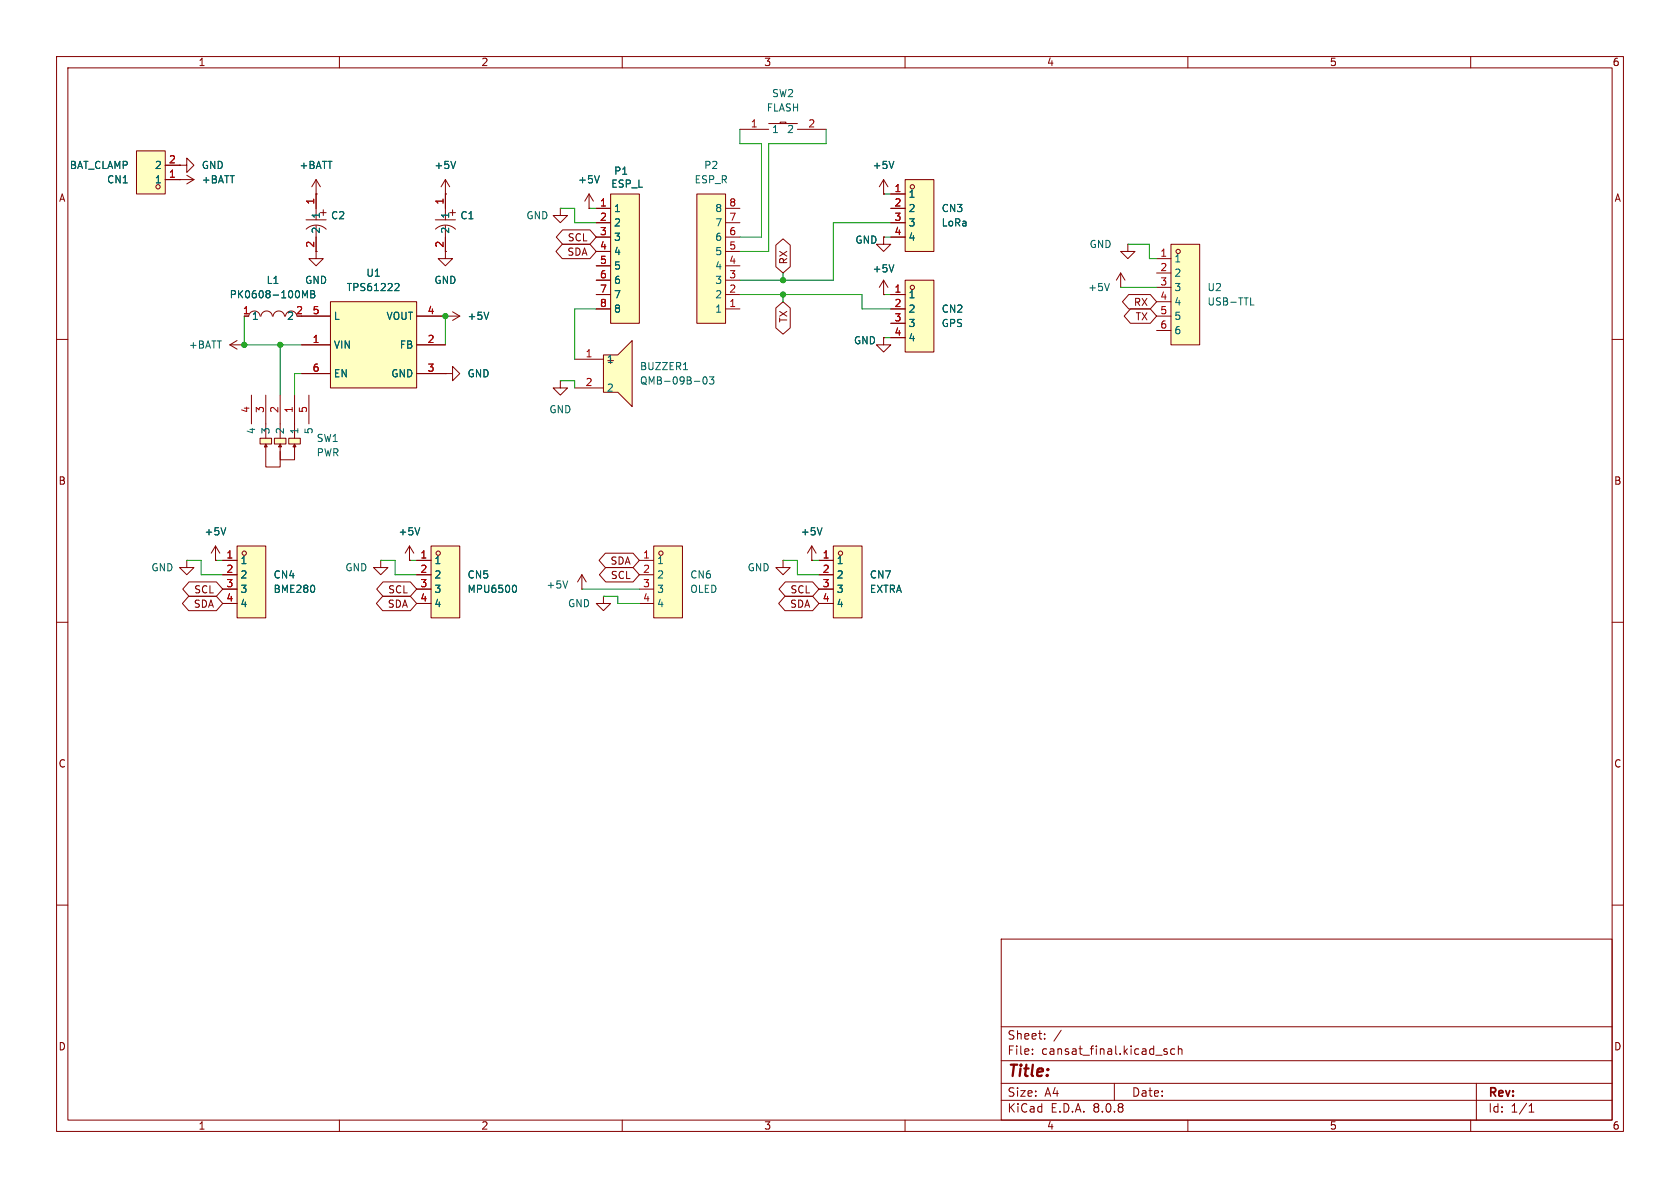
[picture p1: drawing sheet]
<svg xmlns="http://www.w3.org/2000/svg" width="297mm" height="210mm" viewBox="0 0 297 210" stroke-linecap="round" stroke-linejoin="round" font-family="sans-serif">
<g fill="none" stroke="#840000" stroke-width=".18">
<path d="M10 10h277v190h-277zM12 12h273v186h-273zM60 10v2M110 10v2M160 10v2M210 10v2M260 10v2M10 60h2M285 60h2M10 110h2M285 110h2M10 160h2"/>
<path d="M177 166h108v32h-108zM285 160h2M60 198v2M110 198v2M160 198v2M177 194.5h108M177 191.5h108M177 187.5h108M177 181.5h108M182.5 186.3v.1M182.5 185.5v.1M184.7 183.6v.1"/>
<path d="M184.7 182.8v.1M187.6 182.1l-1.3 2M197 191.5v3M206.3 185.5l-.3-.1-.3 .2 .1 .2 .5 .2v.3h-.6M207.7 185.5l-.5-.1-.2 .3v.4l.1 .2h.6M208.3 185.5l.2-.1 .4 .1 .1 .9M208.3 184.9v1.5M210 198v2M260 198v2M261 191.5v6.5M270.3 196.6h.9M270.3 195.5l.4-.4v1.5"/>
</g>
<g fill="#ffffc2">
<path d="M51.1 77.5h2v1h-2z"/>
<path d="M48.5 77.5h2.1v1h-2.1z"/>
<path d="M52.1 78.5l.2 .5h-.5z"/>
<path d="M49.5 78.5l.3 .5h-.5z"/>
<path d="M47 78.5l.2 .5h-.5z"/>
<path d="M46 77.5h2v1h-2z"/>
</g>
<g fill="none" stroke="#840000" stroke-width=".18">
<path d="M44 55.9a1.01 1.01 0 0 1 1-.9 1.01 1.01 0 0 1 1 .9M46.1 55.9a1.01 1.01 0 0 1 1-.9 1.01 1.01 0 0 1 1.1 .9M48.3 55.9a1.01 1.01 0 0 1 1-.9 1.01 1.01 0 0 1 1 .9M50.5 55.9a1.01 1.01 0 0 1 1-.9 1.01 1.01 0 0 1 1 .9M44.4 69.9v5M46 77.5h2v1h-2zM47 78.7v3.9h2.5v-2.8M47 78.5l.2 .5h-.5zM47 69.9v7.6M48.5 77.5h2.1v1h-2.1zM49.5 78.5v2.8h2.6v-2.6M49.5 78.5l.3 .5h-.5z"/>
<path d="M49.5 69.9v7.6M51.1 77.5h2v1h-2zM52.1 78.5l.2 .5h-.5zM52.1 69.9v7.6M54.6 69.9v5M72.4 99.1h.1M72.4 96.5l-.8 1.3M72.4 96.5v2.6M72.4 96.5l.8 1.3"/>
</g>
<path d="M53.5 51.4l.4 .9 .4-.9v1.2M54.9 51.4h.5l.2 .2-.2 .4 .2 .1 .1 .3-.3 .2h-.5zM54.9 52h.5M74.2 93.3l-.4 1.3" fill="none" stroke="#006464" stroke-width=".18"/>
<path d="M58.4 53.3h15.3v15.3h-15.3z" fill="#ffffc2"/>
<path d="M53.3 55.9h5.1M58.4 53.3h15.3v15.3h-15.3zM73.7 55.9h5M40.6 61h2.6M40.6 61l1.3 .7M41.9 60.2l-1.3 .8M43.2 61h.1M53.3 61h5.1M53.3 66h5.1M73.7 61h5M73.7 66h5" fill="none" stroke="#840000" stroke-width=".18"/>
<path d="M70 50.1l.4 .1 .1 .3-.7 .9h.7" fill="none" stroke="#006464" stroke-width=".18"/>
<path d="M41.9 96.5h5.1v12.7h-5.1z" fill="#ffffc2"/>
<g fill="none" stroke="#840000" stroke-width=".18">
<path d="M39.4 99.1h2.5M41.9 96.5h5.1v12.7h-5.1zM67.3 99.1v1.2h1.3l-1.3 1.3-1.3-1.3h1.3M67.3 99.1h.1M39.4 101.6h2.5M39.4 104.1h2.5M39.4 106.7h2.5"/>
<circle cx="43.2" cy="97.8" r=".38"/>
</g>
<path d="M55.6 103.7v.8" fill="none" stroke="#006464" stroke-width=".18"/>
<path d="M115.6 96.5h5v12.7h-5z" fill="#ffffc2"/>
<g fill="none" stroke="#840000" stroke-width=".18">
<path d="M113 99.1h2.6M115.6 96.5h5v12.7h-5zM113 101.6h2.6M113 104.1h2.6M113 106.7h2.6"/>
<circle cx="116.8" cy="97.8" r=".38"/>
</g>
<path d="M107.9 34.3h5.1v22.9h-5.1z" fill="#ffffc2"/>
<g fill="none" stroke="#840000" stroke-width=".18">
<path d="M104.1 36.8h.1M104.1 34.3l-.7 1.3M104.1 34.3v2.5M104.1 34.3l.8 1.3M105.4 36.8h2.5M105.4 39.4h2.5M107.9 34.3h5.1v22.9h-5.1zM105.4 41.9h2.5M105.4 44.5h2.5M105.4 47h2.5M105.4 49.5h2.5M105.4 52.1h2.5"/>
<path d="M105.4 54.6h2.5"/>
</g>
<path d="M106 31.1l-.5 1.2" fill="none" stroke="#006464" stroke-width=".18"/>
<path d="M123.2 34.3h5.1v22.9h-5.1z" fill="#ffffc2"/>
<g fill="none" stroke="#840000" stroke-width=".18">
<path d="M31.7 29.2h1.3v-1.3l1.3 1.3-1.3 1.3v-1.3M31.7 29.2h.1M31.7 31.8h.1M31.7 31.8h2.6M33 31l1.3 .8M34.3 31.8l-1.3 .7M54.1 38.9h3.6M55.9 39.9v5.8h1.2l-1.2 1.3-1.3-1.3h1.3M55.9 34.3v4.6M56.6 37.6h1.1M57.1 37.1v1M78.7 34.3h.1"/>
<path d="M78.7 31.8l-.7 1.2M78.7 31.8v2.5M78.7 31.8l.8 1.2M123.2 34.3h5.1v22.9h-5.1zM128.3 39.4h2.5M128.3 36.8h2.5M130.8 22.9h5.1M135.9 21.8h5.1M137.9 21.8v-.2h1v.2M141 22.9h5M54.1 40.5a2.54 2.54 0 0 1 3.6 0M78.7 44.5v1.2h1.3l-1.3 1.3-1.2-1.3h1.2"/>
<path d="M128.3 54.6h2.5M128.3 52.1h2.5M128.3 49.5h2.5M128.3 47h2.5M128.3 44.5h2.5M128.3 41.9h2.5M33 99.1v1.2h1.3l-1.3 1.3-1.3-1.3h1.3M33 99.1h.1M38.1 99.1h.1M38.1 96.5l-.8 1.3M38.1 96.5v2.6M38.1 96.5l.8 1.3"/>
</g>
<path d="M80.6 28.5l-.5 1.3M39.9 93.3l-.4 1.3" fill="none" stroke="#006464" stroke-width=".18"/>
<path d="M24.1 26.7h5.1v7.6h-5.1z" fill="#ffffc2"/>
<g fill="none" stroke="#840000" stroke-width=".18">
<path d="M24.1 26.7h5.1v7.6h-5.1zM29.2 31.8h2.5M29.2 29.2h2.5M55.9 34.3h.1M55.9 31.8l-.8 1.2M55.9 31.8v2.5M55.9 31.8l.7 1.2M198.1 50.8h.1M198.1 48.3l-.7 1.2M198.1 48.3v2.5M198.1 48.3l.8 1.2M199.4 43.2v1.3h1.3l-1.3 1.2-1.3-1.2h1.3"/>
<path d="M199.4 43.2h.1"/>
<circle cx="27.9" cy="33" r=".38"/>
</g>
<path d="M196.1 50.1l-.4 1.3" fill="none" stroke="#006464" stroke-width=".18"/>
<path d="M160 31.8h5.1v12.7h-5.1z" fill="#ffffc2"/>
<g fill="none" stroke="#840000" stroke-width=".18">
<path d="M157.5 34.3h2.5M157.5 36.8h2.5M157.5 39.4h2.5M160 31.8h5.1v12.7h-5.1zM156.2 52.1h.1M156.2 49.5l-.8 1.3M156.2 49.5v2.6M156.2 49.5l.8 1.3M157.5 41.9h2.5"/>
<circle cx="161.3" cy="33" r=".38"/>
</g>
<path d="M158 46.8l-.4 1.3" fill="none" stroke="#006464" stroke-width=".18"/>
<path d="M160 49.5h5.1v12.7h-5.1z" fill="#ffffc2"/>
<g fill="none" stroke="#840000" stroke-width=".18">
<path d="M156.2 59.7v1.3h1.3l-1.3 1.2-1.3-1.2h1.3M156.2 59.7h.1M157.5 52.1h2.5M157.5 54.6h2.5M157.5 57.2h2.5M157.5 59.7h2.5M160 49.5h5.1v12.7h-5.1z"/>
<circle cx="161.3" cy="50.8" r=".38"/>
</g>
<path d="M207 43.2h5.1v17.8h-5.1z" fill="#ffffc2"/>
<g fill="none" stroke="#840000" stroke-width=".18">
<path d="M156.2 34.3h.1M156.2 31.8l-.8 1.2M156.2 31.8v2.5M156.2 31.8l.8 1.2M156.2 41.9v1.3h1.3l-1.3 1.3-1.3-1.3h1.3M156.2 41.9h.1M204.5 45.7h2.5M204.5 48.3h2.5M204.5 50.8h2.5M204.5 53.3h2.5M204.5 55.9h2.5M204.5 58.4h2.5"/>
<path d="M207 43.2h5.1v17.8h-5.1z"/>
<circle cx="208.3" cy="44.5" r=".38"/>
</g>
<path d="M158 28.5l-.4 1.3M221.1 53.9h.6" fill="none" stroke="#006464" stroke-width=".18"/>
<path d="M76.2 96.5h5.1v12.7h-5.1z" fill="#ffffc2"/>
<g fill="none" stroke="#840000" stroke-width=".18">
<path d="M77 38.9h3.5M78.7 34.3v4.6M78.7 39.9v4.6M79.5 37.6h1M80 37.1v1M77 40.5a2.54 2.54 0 0 1 3.5 0M99.1 67.3v1.3h1.2l-1.2 1.3-1.3-1.3h1.3M99.1 67.3h.1M73.7 99.1h2.5M76.2 96.5h5.1v12.7h-5.1zM138.4 99.1v1.2h1.3l-1.3 1.3-1.2-1.3h1.2M138.4 99.1h.1"/>
<path d="M73.7 101.6h2.5M73.7 104.1h2.5M73.7 106.7h2.5M102.9 104.1h.1M102.9 101.6l-.8 1.3M102.9 101.6v2.5M102.9 101.6l.7 1.3M106.7 105.4v1.3h1.2l-1.2 1.3-1.3-1.3h1.3M106.7 105.4h.1"/>
<circle cx="77.5" cy="97.8" r=".38"/>
</g>
<path d="M90.9 103.4a.68 .68 0 0 1 .4 .7 .68 .68 0 0 1-.4 .6M100.4 102.7l-.5 1.3" fill="none" stroke="#006464" stroke-width=".18"/>
<path d="M106.7 62.7h2.5l2.6-2.5v11.7l-2.6-2.6h-2.5z" fill="#ffffc2"/>
<g fill="none" stroke="#840000" stroke-width=".18">
<path d="M99.1 36.8v1.3h1.2l-1.2 1.3-1.3-1.3h1.3M99.1 36.8h.1M78.7 55.9h.1M78.7 55.9h2.6M80 55.1l1.3 .8M81.3 55.9l-1.3 .7M78.7 66h1.3v-1.2l1.3 1.2-1.3 1.3v-1.3M78.7 66h.1M101.6 63.5h5.1M101.6 68.6h5.1M106.7 62.7h2.5l2.6-2.5v11.7l-2.6-2.6h-2.5zM107.4 63.8h1.1"/>
<path d="M143.5 99.1h.1M143.5 96.5l-.8 1.3M143.5 96.5v2.6M143.5 96.5l.8 1.3"/>
</g>
<path d="M86.4 55.2l-.4 1.3M120.8 65.3h.7M124.4 66.7l.2-.1a.68 .68 0 0 1 .4 .7 .68 .68 0 0 1-.4 .6l-.2-.1-.1-.4zM125.4 66.6h.8l-.4 .5 .3 .1v.6l-.1 .1-.6-.1M145.3 93.3l-.4 1.3" fill="none" stroke="#006464" stroke-width=".18"/>
<path d="M147.3 96.5h5.1v12.7h-5.1z" fill="#ffffc2"/>
<g fill="none" stroke="#840000" stroke-width=".18">
<path d="M29.2 31.8h2.5M29.2 29.2h2.5M31.7 29.2h.1M31.7 31.8h.1M55.9 34.3h.1M55.9 34.3v2.5M78.7 34.3h.1M78.7 34.3v2.5M104.1 36.8h.1M105.4 36.8h2.5M105.4 39.4h2.5M156.2 34.3h.1"/>
<path d="M157.5 36.8h2.5M157.5 39.4h2.5M157.5 34.3h2.5M53.3 55.9h5.1M55.9 41.9v2.6M73.7 55.9h5M78.7 55.9h.1M78.7 41.9v2.6M99.4 43.2h4.9l1.1 1.3-1.1 1.2h-4.9l-1.1-1.2zM99.5 40.6h4.8l1.1 1.3-1.1 1.3h-4.8l-1.2-1.3zM105.4 41.9h2.5M105.4 44.5h2.5"/>
<path d="M105.4 47h2.5M105.4 49.5h2.5M105.4 52.1h2.5M105.4 54.6h2.5M137.2 43.3l1.2-1.1 1.3 1.1v3.8l-1.3 1.2-1.2-1.2zM137.2 54.5l1.2-1.2 1.3 1.2v3.5l-1.3 1.1-1.2-1.1zM156.2 52.1h.1M156.2 59.7h.1M156.2 41.9h.1M157.5 41.9h2.5M157.5 52.1h2.5M157.5 54.6h2.5"/>
<path d="M157.5 57.2h2.5M157.5 59.7h2.5M199.5 52.1h3.9l1.1 1.2-1.1 1.3h-3.9l-1.1-1.3zM199.8 54.6h3.6l1.1 1.3-1.1 1.3h-3.6l-1.1-1.3zM53.3 61h5.1M53.3 66h5.1M73.7 61h5M73.7 66h5M78.7 66h.1M38.1 99.1h.1M39.4 99.1h2.5M72.4 99.1h.1"/>
<path d="M73.7 99.1h2.5M107 97.8h4.9l1.1 1.3-1.1 1.2h-4.9l-1.1-1.2zM143.5 99.1h.1M144.8 99.1h2.5M147.3 96.5h5.1v12.7h-5.1zM33.4 105.4h4.9l1.1 1.3-1.1 1.3h-4.9l-1.2-1.3zM33.4 102.9h4.9l1.1 1.2-1.1 1.3h-4.9l-1.1-1.3zM39.4 101.6h2.5M39.4 104.1h2.5M39.4 106.7h2.5M67.6 105.4h4.9l1.2 1.3-1.2 1.3h-4.9l-1.1-1.3zM67.7 102.9h4.8l1.2 1.2-1.2 1.3h-4.8l-1.1-1.3z"/>
<path d="M73.7 101.6h2.5M73.7 104.1h2.5M73.7 106.7h2.5M107.1 100.3h4.8l1.1 1.3-1.1 1.3h-4.8l-1.1-1.3zM138.8 105.4h4.9l1.1 1.3-1.1 1.3h-4.9l-1.1-1.3zM138.8 102.9h4.9l1.1 1.2-1.1 1.3h-4.9l-1.1-1.3zM144.8 101.6h2.5M144.8 104.1h2.5M144.8 106.7h2.5"/>
<circle cx="148.6" cy="97.8" r=".38"/>
</g>
<g fill="none" stroke="#009600" stroke-width=".18">
<path d="M99.1 36.8h2.5v2.6h3.8M104.1 36.8h1.3M130.8 22.9v2.5h3.8v16.5h-3.8M146 22.9v2.5h-10.1v19.1h-5.1M156.2 34.3h1.3M157.5 39.4h-10.2v10.1h-16.5M43.2 55.9v5.1h10.1M78.7 55.9v5.1M105.4 54.6h-3.8v8.9M130.8 52.1h21.6v2.5h5.1M138.4 48.3v1.2M138.4 52.1v1.2"/>
<path d="M156.2 52.1h1.3M156.2 41.9h1.3M156.2 59.7h1.3M198.1 50.8h6.4M199.4 43.2h3.8v2.5h1.3M49.5 61v8.9M53.3 66h-1.2v3.9M99.1 67.3h2.5v1.3M33 99.1h2.6v2.5h3.8M38.1 99.1h1.3M67.3 99.1h2.5v2.5h3.9M72.4 99.1h1.3"/>
<path d="M138.4 99.1h2.6v2.5h3.8M143.5 99.1h1.3M102.9 104.1h10.1M106.7 105.4h2.5v1.3h3.8"/>
</g>
<g fill="none" stroke="#006464" stroke-width=".18">
<path d="M80.6 28.5l-.5 1.3M106 31.1l-.5 1.2M158 28.5l-.4 1.3M53.5 51.4l.4 .9 .4-.9v1.2M54.9 51.4h.5l.2 .2-.2 .4 .2 .1 .1 .3-.3 .2h-.5zM54.9 52h.5M70 50.1l.4 .1 .1 .3-.7 .9h.7M86.4 55.2l-.4 1.3M158 46.8l-.4 1.3M39.9 93.3l-.4 1.3M74.2 93.3l-.4 1.3M145.3 93.3l-.4 1.3"/>
<path d="M55.6 103.7v.8M90.9 103.4a.68 .68 0 0 1 .4 .7 .68 .68 0 0 1-.4 .6"/>
</g>
<g fill="#009600" stroke="#009600" stroke-width=".18">
<circle cx="49.5" cy="61" r=".46"/>
<circle cx="43.2" cy="61" r=".46"/>
<circle cx="78.7" cy="55.9" r=".46"/>
<circle cx="138.4" cy="49.5" r=".46"/>
<circle cx="138.4" cy="52.1" r=".46"/>
</g>
<text font-size="2.8" fill="#840000" x="178" y="190.9">Title:</text>
<g font-size="2.1" fill="#840000">
<text x="178" y="184">Sheet:</text>
<text x="178" y="186.7">File:</text>
<text x="184.1" y="186.7">cansat_final.kicad_sch</text>
<text x="178" y="196.9">KiCad</text>
<text x="178" y="194.1">Size:</text>
<text x="184.7" y="194.1">A4</text>
<text x="185.7" y="196.9">E.D.A.</text>
<text x="193.3" y="196.9">8.0.8</text>
<text x="200" y="194.1">Date:</text>
<text x="263" y="194.3">Rev:</text>
<text x="263" y="196.9">Id:</text>
<text x="267.1" y="196.9">1/1</text>
</g>
<g font-size="1.8" fill="#840000">
<text x="35" y="11.9">1</text>
<text x="85" y="11.9">2</text>
<text x="135" y="11.9">3</text>
<text x="185" y="11.9">4</text>
<text x="235" y="11.9">5</text>
<text x="285" y="11.9">6</text>
<text x="10.3" y="35.9">A</text>
<text x="285.3" y="35.9">A</text>
<text x="55.6" y="43.9" transform="rotate(-90 55.6 43.9)">2</text>
<text x="100.2" y="45.4">SDA</text>
<text x="100.3" y="42.9">SCL</text>
<text x="139.4" y="46.8" transform="rotate(-90 139.4 46.8)">RX</text>
<text x="139.4" y="57.1" transform="rotate(-90 139.4 57.1)">TX</text>
<text x="200.4" y="54.3">RX</text>
<text x="200.7" y="56.8">TX</text>
<text x="10.3" y="85.9">B</text>
<text x="285.3" y="85.9">B</text>
<text x="107.8" y="100">SDA</text>
<text x="34.2" y="107.6">SDA</text>
<text x="34.2" y="105.1">SCL</text>
<text x="68.5" y="107.6">SDA</text>
<text x="68.5" y="105.1">SCL</text>
<text x="107.9" y="102.6">SCL</text>
<text x="139.6" y="107.6">SDA</text>
<text x="139.6" y="105.1">SCL</text>
<text x="10.3" y="135.9">C</text>
<text x="285.3" y="135.9">C</text>
<text x="10.3" y="185.9">D</text>
<text x="285.3" y="185.9">D</text>
<text x="35" y="199.9">1</text>
<text x="85" y="199.9">2</text>
<text x="135" y="199.9">3</text>
<text x="185" y="199.9">4</text>
<text x="235" y="199.9">5</text>
<text x="285" y="199.9">6</text>
</g>
<g font-size="1.8" fill="#006464">
<text x="136.4" y="17.4">SW2</text>
<text x="135.5" y="19.9">FLASH</text>
<text x="136.4" y="23.7">1</text>
<text x="139" y="23.7">2</text>
<text x="12.2" y="30.1">BAT_CLAMP</text>
<text x="18.8" y="32.6">CN1</text>
<text x="27.3" y="32.6">1</text>
<text x="27.3" y="30.1">2</text>
<text x="35.6" y="30.1">GND</text>
<text x="35.6" y="32.6">+BATT</text>
<text x="52.8" y="30.1">+BATT</text>
<text x="76.7" y="30.1">+5V</text>
<text x="102.1" y="32.6">+5V</text>
<text x="108" y="33.4">ESP_L</text>
<text x="108.5" y="31.1">P1</text>
<text x="122.7" y="32.6">ESP_R</text>
<text x="124.4" y="30.1">P2</text>
<text x="154.2" y="30.1">+5V</text>
<text x="160.5" y="35.2">1</text>
<text x="56.7" y="41.4" transform="rotate(-90 56.7 41.4)">2</text>
<text x="56.7" y="38.8" transform="rotate(-90 56.7 38.8)">1</text>
<text x="58.4" y="39">C2</text>
<text x="79.6" y="41.4" transform="rotate(-90 79.6 41.4)">2</text>
<text x="79.6" y="38.8" transform="rotate(-90 79.6 38.8)">1</text>
<text x="81.3" y="39">C1</text>
<text x="93" y="39">GND</text>
<text x="108.5" y="37.7">1</text>
<text x="108.5" y="40.2">2</text>
<text x="126.3" y="40.2">7</text>
<text x="126.3" y="37.7">8</text>
<text x="160.5" y="37.7">2</text>
<text x="160.5" y="40.2">3</text>
<text x="166.4" y="40.2">LoRa</text>
<text x="166.4" y="37.7">CN3</text>
<text x="108.5" y="42.8">3</text>
<text x="108.5" y="45.3">4</text>
<text x="108.5" y="47.9">5</text>
<text x="126.3" y="47.9">4</text>
<text x="126.3" y="45.3">5</text>
<text x="126.3" y="42.8">6</text>
<text x="151.1" y="43.3">GND</text>
<text x="160.5" y="42.8">4</text>
<text x="192.5" y="44">GND</text>
<text x="207.5" y="46.6">1</text>
<text x="40.5" y="52.9">PK0608-100MB</text>
<text x="47" y="50.4">L1</text>
<text x="53.8" y="50.4">GND</text>
<text x="61.2" y="51.7">TPS61222</text>
<text x="64.7" y="49.1">U1</text>
<text x="76.7" y="50.4">GND</text>
<text x="108.5" y="50.4">6</text>
<text x="108.5" y="52.9">7</text>
<text x="126.3" y="52.9">2</text>
<text x="126.3" y="50.4">3</text>
<text x="154.2" y="48.4">+5V</text>
<text x="160.5" y="52.9">1</text>
<text x="192.3" y="51.7">+5V</text>
<text x="207.5" y="49.1">2</text>
<text x="207.5" y="51.7">3</text>
<text x="213.4" y="51.7">U2</text>
<text x="44.4" y="56.7">1</text>
<text x="50.7" y="56.7">2</text>
<text x="58.9" y="56.7">L</text>
<text x="68.2" y="56.7">VOUT</text>
<text x="82.6" y="56.7">+5V</text>
<text x="108.5" y="55.5">8</text>
<text x="126.3" y="55.5">1</text>
<text x="160.5" y="55.5">2</text>
<text x="160.5" y="58">3</text>
<text x="166.4" y="58">GPS</text>
<text x="166.4" y="55.5">CN2</text>
<text x="207.5" y="54.2">4</text>
<text x="207.5" y="56.7">5</text>
<text x="207.5" y="59.3">6</text>
<text x="213.4" y="54.2">USB-TTL</text>
<text x="33.3" y="61.8">+BATT</text>
<text x="58.9" y="61.8">VIN</text>
<text x="70.6" y="61.8">FB</text>
<text x="107.2" y="64.4">1</text>
<text x="113" y="65.6">BUZZER1</text>
<text x="150.9" y="61.1">GND</text>
<text x="160.5" y="60.6">4</text>
<text x="58.9" y="66.9">EN</text>
<text x="69.1" y="66.9">GND</text>
<text x="82.6" y="66.9">GND</text>
<text x="107.2" y="69.4">2</text>
<text x="113" y="68.2">QMB-09B-03</text>
<text x="45.3" y="76.9" transform="rotate(-90 45.3 76.9)">4</text>
<text x="47.9" y="76.9" transform="rotate(-90 47.9 76.9)">3</text>
<text x="50.4" y="76.9" transform="rotate(-90 50.4 76.9)">2</text>
<text x="52.9" y="76.9" transform="rotate(-90 52.9 76.9)">1</text>
<text x="55.5" y="76.9" transform="rotate(-90 55.5 76.9)">5</text>
<text x="97" y="73.3">GND</text>
<text x="55.9" y="78.3">SW1</text>
<text x="55.9" y="80.9">PWR</text>
<text x="36.1" y="94.8">+5V</text>
<text x="70.4" y="94.8">+5V</text>
<text x="141.5" y="94.8">+5V</text>
<text x="26.7" y="101.2">GND</text>
<text x="42.4" y="99.9">1</text>
<text x="61" y="101.2">GND</text>
<text x="76.7" y="99.9">1</text>
<text x="116.1" y="99.9">1</text>
<text x="132.1" y="101.2">GND</text>
<text x="147.8" y="99.9">1</text>
<text x="42.4" y="102.5">2</text>
<text x="42.4" y="105">3</text>
<text x="42.4" y="107.5">4</text>
<text x="48.3" y="105">BME280</text>
<text x="48.3" y="102.5">CN4</text>
<text x="76.7" y="102.5">2</text>
<text x="76.7" y="105">3</text>
<text x="76.7" y="107.5">4</text>
<text x="82.6" y="105">MPU6500</text>
<text x="82.6" y="102.5">CN5</text>
<text x="96.5" y="104.2">+5V</text>
<text x="100.3" y="107.5">GND</text>
<text x="116.1" y="102.5">2</text>
<text x="116.1" y="105">3</text>
<text x="116.1" y="107.5">4</text>
<text x="121.9" y="102.5">CN6</text>
<text x="121.9" y="105">OLED</text>
<text x="147.8" y="102.5">2</text>
<text x="147.8" y="105">3</text>
<text x="147.8" y="107.5">4</text>
<text x="153.7" y="105">EXTRA</text>
<text x="153.7" y="102.5">CN7</text>
</g>
<g font-size="1.8" fill="#a90000">
<text x="132.6" y="22.6">1</text>
<text x="142.8" y="22.6">2</text>
<text x="29.8" y="29">2</text>
<text x="29.8" y="31.5">1</text>
<text x="158" y="34">1</text>
<text x="55.6" y="36.3" transform="rotate(-90 55.6 36.3)">1</text>
<text x="78.5" y="36.3" transform="rotate(-90 78.5 36.3)">1</text>
<text x="106" y="36.6">1</text>
<text x="106" y="39.1">2</text>
<text x="106" y="41.7">3</text>
<text x="128.8" y="41.7">6</text>
<text x="128.8" y="39.1">7</text>
<text x="128.8" y="36.6">8</text>
<text x="158" y="36.6">2</text>
<text x="158" y="39.1">3</text>
<text x="158" y="41.7">4</text>
<text x="78.5" y="43.9" transform="rotate(-90 78.5 43.9)">2</text>
<text x="106" y="44.2">4</text>
<text x="106" y="46.7">5</text>
<text x="128.8" y="46.7">4</text>
<text x="128.8" y="44.2">5</text>
<text x="205" y="45.5">1</text>
<text x="106" y="49.3">6</text>
<text x="106" y="51.8">7</text>
<text x="128.8" y="51.8">2</text>
<text x="128.8" y="49.3">3</text>
<text x="158" y="51.8">1</text>
<text x="205" y="48">2</text>
<text x="205" y="50.5">3</text>
<text x="205" y="53.1">4</text>
<text x="42.9" y="55.6">1</text>
<text x="52.3" y="55.6">2</text>
<text x="55.2" y="55.6">5</text>
<text x="75.5" y="55.6">4</text>
<text x="106" y="54.4">8</text>
<text x="128.8" y="54.4">1</text>
<text x="158" y="54.4">2</text>
<text x="158" y="56.9">3</text>
<text x="158" y="59.4">4</text>
<text x="205" y="55.6">5</text>
<text x="205" y="58.2">6</text>
<text x="55.2" y="60.7">1</text>
<text x="55.2" y="65.8">6</text>
<text x="75.5" y="60.7">2</text>
<text x="75.5" y="65.8">3</text>
<text x="103.4" y="63.2">1</text>
<text x="103.4" y="68.3">2</text>
<text x="44.2" y="73.1" transform="rotate(-90 44.2 73.1)">4</text>
<text x="46.7" y="73.1" transform="rotate(-90 46.7 73.1)">3</text>
<text x="49.3" y="73.1" transform="rotate(-90 49.3 73.1)">2</text>
<text x="51.8" y="73.1" transform="rotate(-90 51.8 73.1)">1</text>
<text x="54.4" y="73.1" transform="rotate(-90 54.4 73.1)">5</text>
<text x="39.9" y="98.8">1</text>
<text x="39.9" y="101.3">2</text>
<text x="74.2" y="98.8">1</text>
<text x="74.2" y="101.3">2</text>
<text x="113.6" y="98.8">1</text>
<text x="113.6" y="101.3">2</text>
<text x="145.3" y="98.8">1</text>
<text x="145.3" y="101.3">2</text>
<text x="39.9" y="103.9">3</text>
<text x="39.9" y="106.4">4</text>
<text x="74.2" y="103.9">3</text>
<text x="74.2" y="106.4">4</text>
<text x="113.6" y="103.9">3</text>
<text x="113.6" y="106.4">4</text>
<text x="145.3" y="103.9">3</text>
<text x="145.3" y="106.4">4</text>
</g>
</svg>
